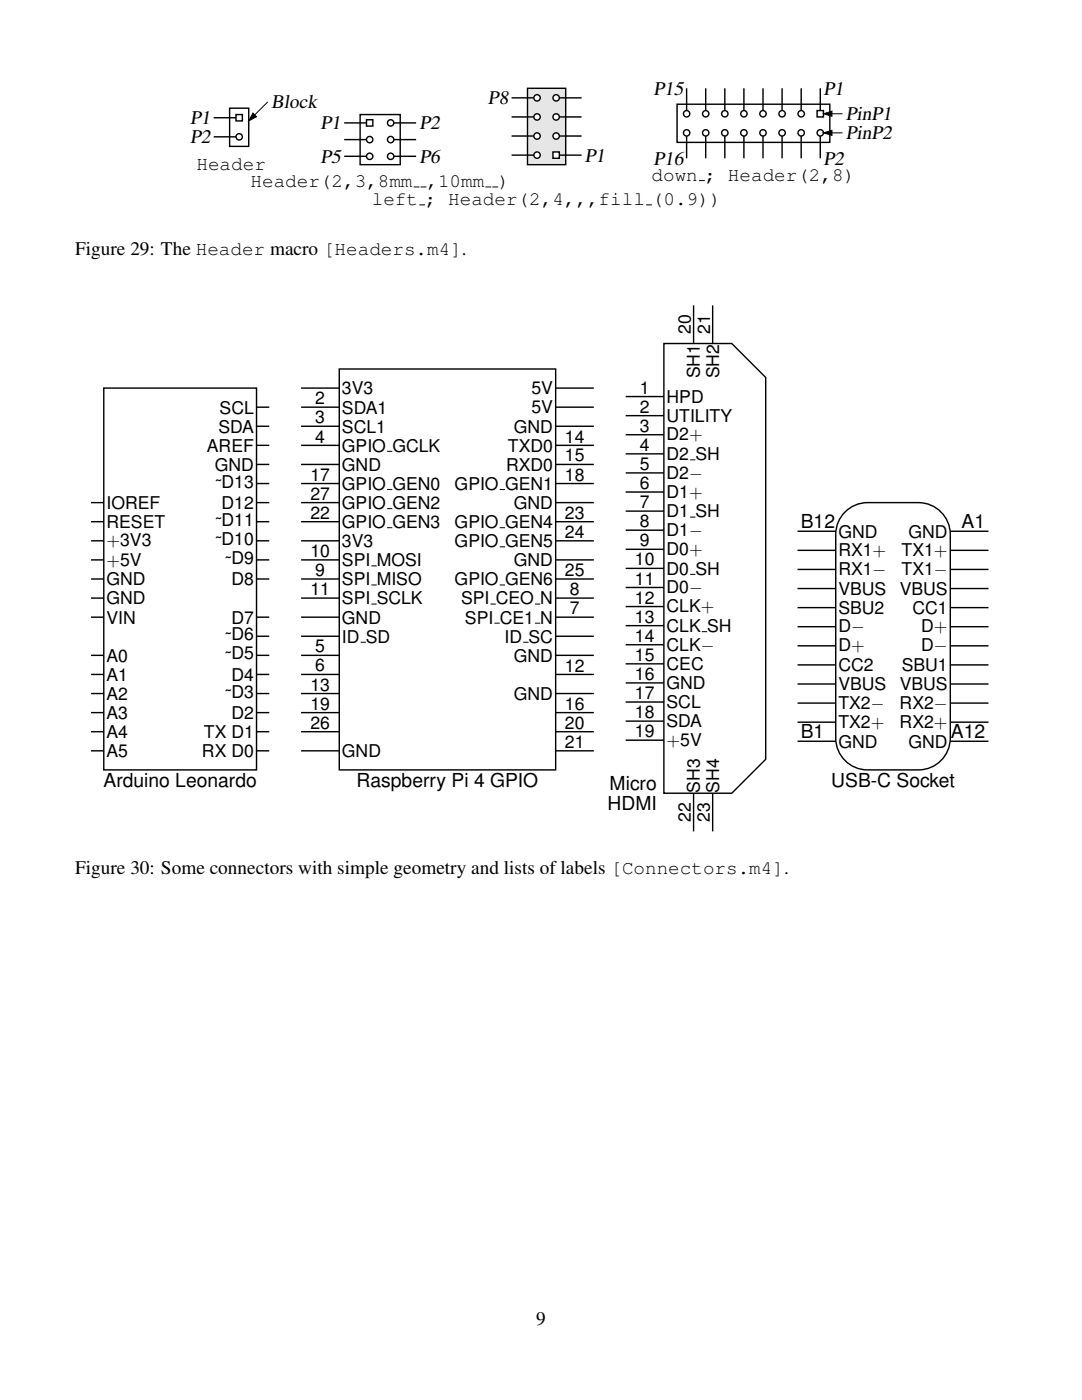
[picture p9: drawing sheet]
<svg xmlns="http://www.w3.org/2000/svg" width="216mm" height="279mm" viewBox="0 0 216 279" stroke-linecap="round" stroke-linejoin="round" font-family="sans-serif">
<path d="M42.6 23.5h5.1M45.8 21.6h3.8v7.6h-3.8z" fill="none" stroke="#000" stroke-width=".28"/>
<path d="M47.1 22.9h1.3v1.2h-1.3z" fill="#fff"/>
<path d="M42.6 27.3h5.1M47.1 22.9h1.3v1.2h-1.3z" fill="none" stroke="#000" stroke-width=".28"/>
<circle cx="47.7" cy="27.3" r=".63" fill="#fff" stroke="#000" stroke-width=".28"/>
<path d="M50.5 22.6l.7 .7-1.6 .8z" fill="#000" stroke="#000" stroke-width=".2"/>
<path d="M53.4 20.3l-3.6 3.7" fill="none" stroke="#000" stroke-width=".2"/>
<path d="M68.7 24.5h5.1M71.9 22.9h8v10h-8z" fill="none" stroke="#000" stroke-width=".28"/>
<path d="M73.1 23.9h1.3v1.3h-1.3z" fill="#fff"/>
<path d="M73.1 23.9h1.3v1.3h-1.3zM78 24.5h5" fill="none" stroke="#000" stroke-width=".28"/>
<circle cx="78" cy="24.5" r=".63" fill="#fff" stroke="#000" stroke-width=".28"/>
<path d="M68.7 27.9h5.1" fill="none" stroke="#000" stroke-width=".28"/>
<circle cx="73.8" cy="27.9" r=".63" fill="#fff" stroke="#000" stroke-width=".28"/>
<path d="M78 27.9h5" fill="none" stroke="#000" stroke-width=".28"/>
<circle cx="78" cy="27.9" r=".64" fill="#fff" stroke="#000" stroke-width=".28"/>
<path d="M68.7 31.2h5.1" fill="none" stroke="#000" stroke-width=".28"/>
<circle cx="73.8" cy="31.2" r=".63" fill="#fff" stroke="#000" stroke-width=".28"/>
<path d="M78 31.2h5" fill="none" stroke="#000" stroke-width=".28"/>
<circle cx="78" cy="31.2" r=".64" fill="#fff" stroke="#000" stroke-width=".28"/>
<path d="M82.6 37.3h1.1M83.9 37.3h1.2M96.9 37.3h1.1M98.3 37.3h1.1" fill="none" stroke="#000" stroke-width=".2"/>
<path d="M105.3 17.6h7.6v15.3h-7.6z" fill="#e6e6e6"/>
<path d="M105.3 17.6h7.6v15.3h-7.6zM111 31h5.1" fill="none" stroke="#000" stroke-width=".28"/>
<path d="M110.3 30.3h1.3v1.3h-1.3z" fill="#fff"/>
<path d="M102.1 31h5.1M110.3 30.3h1.3v1.3h-1.3z" fill="none" stroke="#000" stroke-width=".28"/>
<circle cx="107.2" cy="31" r=".64" fill="#fff" stroke="#000" stroke-width=".28"/>
<path d="M111 27.1h5.1" fill="none" stroke="#000" stroke-width=".28"/>
<circle cx="111" cy="27.1" r=".64" fill="#fff" stroke="#000" stroke-width=".28"/>
<path d="M102.1 27.1h5.1" fill="none" stroke="#000" stroke-width=".28"/>
<circle cx="107.2" cy="27.1" r=".64" fill="#fff" stroke="#000" stroke-width=".28"/>
<path d="M111 23.3h5.1" fill="none" stroke="#000" stroke-width=".28"/>
<circle cx="111" cy="23.3" r=".64" fill="#fff" stroke="#000" stroke-width=".28"/>
<path d="M102.1 23.3h5.1" fill="none" stroke="#000" stroke-width=".28"/>
<circle cx="107.2" cy="23.3" r=".64" fill="#fff" stroke="#000" stroke-width=".28"/>
<path d="M111 19.5h5.1" fill="none" stroke="#000" stroke-width=".28"/>
<circle cx="111" cy="19.5" r=".64" fill="#fff" stroke="#000" stroke-width=".28"/>
<path d="M102.1 19.5h5.1" fill="none" stroke="#000" stroke-width=".28"/>
<circle cx="107.2" cy="19.5" r=".64" fill="#fff" stroke="#000" stroke-width=".28"/>
<path d="M83.7 40.9h1.1M128.9 40.9h1.2" fill="none" stroke="#000" stroke-width=".2"/>
<path d="M163.7 17.6v5.1M135.1 20.8h30.5v7.6h-30.5z" fill="none" stroke="#000" stroke-width=".28"/>
<path d="M163 22.1h1.3v1.2h-1.3z" fill="#fff"/>
<path d="M163 22.1h1.3v1.2h-1.3zM163.7 26.5v5.1" fill="none" stroke="#000" stroke-width=".28"/>
<circle cx="163.7" cy="26.5" r=".64" fill="#fff" stroke="#000" stroke-width=".28"/>
<path d="M159.9 17.6v5.1" fill="none" stroke="#000" stroke-width=".28"/>
<circle cx="159.9" cy="22.7" r=".64" fill="#fff" stroke="#000" stroke-width=".28"/>
<path d="M159.9 26.5v5.1" fill="none" stroke="#000" stroke-width=".28"/>
<circle cx="159.9" cy="26.5" r=".64" fill="#fff" stroke="#000" stroke-width=".28"/>
<path d="M156.1 17.6v5.1" fill="none" stroke="#000" stroke-width=".28"/>
<circle cx="156.1" cy="22.7" r=".63" fill="#fff" stroke="#000" stroke-width=".28"/>
<path d="M156.1 26.5v5.1" fill="none" stroke="#000" stroke-width=".28"/>
<circle cx="156.1" cy="26.5" r=".63" fill="#fff" stroke="#000" stroke-width=".28"/>
<path d="M152.2 17.6v5.1" fill="none" stroke="#000" stroke-width=".28"/>
<circle cx="152.2" cy="22.7" r=".64" fill="#fff" stroke="#000" stroke-width=".28"/>
<path d="M152.2 26.5v5.1" fill="none" stroke="#000" stroke-width=".28"/>
<circle cx="152.2" cy="26.5" r=".64" fill="#fff" stroke="#000" stroke-width=".28"/>
<path d="M148.4 17.6v5.1" fill="none" stroke="#000" stroke-width=".28"/>
<circle cx="148.4" cy="22.7" r=".64" fill="#fff" stroke="#000" stroke-width=".28"/>
<path d="M148.4 26.5v5.1" fill="none" stroke="#000" stroke-width=".28"/>
<circle cx="148.4" cy="26.5" r=".64" fill="#fff" stroke="#000" stroke-width=".28"/>
<path d="M144.6 17.6v5.1" fill="none" stroke="#000" stroke-width=".28"/>
<circle cx="144.6" cy="22.7" r=".63" fill="#fff" stroke="#000" stroke-width=".28"/>
<path d="M144.6 26.5v5.1" fill="none" stroke="#000" stroke-width=".28"/>
<circle cx="144.6" cy="26.5" r=".63" fill="#fff" stroke="#000" stroke-width=".28"/>
<path d="M140.8 17.6v5.1" fill="none" stroke="#000" stroke-width=".28"/>
<circle cx="140.8" cy="22.7" r=".64" fill="#fff" stroke="#000" stroke-width=".28"/>
<path d="M140.8 26.5v5.1" fill="none" stroke="#000" stroke-width=".28"/>
<circle cx="140.8" cy="26.5" r=".64" fill="#fff" stroke="#000" stroke-width=".28"/>
<path d="M137 17.6v5.1" fill="none" stroke="#000" stroke-width=".28"/>
<circle cx="137" cy="22.7" r=".64" fill="#fff" stroke="#000" stroke-width=".28"/>
<path d="M137 26.5v5.1" fill="none" stroke="#000" stroke-width=".28"/>
<circle cx="137" cy="26.5" r=".64" fill="#fff" stroke="#000" stroke-width=".28"/>
<g fill="none" stroke="#000" stroke-width=".2">
<path d="M139.5 36h1.1M164.6 22.7h3.5M164.6 26.5h3.5M77.2 90.1h1.1M77.2 97.7h1.1M99.7 97.7h1.1M137.7 91.8h1.1M74.1 112.9h1.1M74.1 116.7h1.1M77.2 101.5h1.1M77.2 105.3h1.1M99.7 105.3h1.1"/>
<path d="M99.7 116.7h1.1M99.7 109.1h1.1M137.7 103.2h1.1M137.7 114.6h1.1M72 128.2h1M74.1 120.6h1.1M97.9 120.6h1M98.6 124.4h1.1M104.4 128.2h1.1M106.7 120.6h1.1M106.7 124.4h1.1M140.1 126.1h1"/>
</g>
<path d="M164.3 22.7l1.7-.5v1zM164.3 26.5l1.7-.5v1z" fill="#000" stroke="#000" stroke-width=".2"/>
<g fill="none" stroke="#000" stroke-width=".28">
<path d="M20.7 77.4h30.5v76.3h-30.5zM60.1 77.4h7.6M67.7 73.6h43.2v80.1h-43.2zM110.9 77.4h7.6M124.8 79.1h7.7M132.5 68.6h13.5l6.8 6.7v76.2l-6.8 6.8h-13.5zM138.4 60.9v7.7M142.2 60.9v7.7M51.2 81.3h2.5M51.2 85.1h2.5M51.2 88.9h2.5M51.2 92.7h2.5"/>
<path d="M51.2 96.5h2.5M60.1 81.3h7.6M60.1 85.1h7.6M60.1 88.9h7.6M60.1 92.7h7.6M60.1 96.5h7.6M110.9 81.3h7.6M110.9 85.1h7.6M110.9 88.9h7.6M110.9 92.7h7.6M110.9 96.5h7.6M124.8 83h7.7"/>
<path d="M124.8 86.8h7.7M124.8 90.6h7.7M124.8 94.4h7.7M124.8 98.2h7.7M18.2 100.3h2.5M18.2 104.1h2.5M18.2 107.9h2.5M18.2 111.7h2.5M18.2 115.5h2.5M18.2 119.4h2.5M51.2 100.3h2.5M51.2 104.1h2.5"/>
<path d="M51.2 107.9h2.5M51.2 111.7h2.5M51.2 115.5h2.5M60.1 100.3h7.6M60.1 104.1h7.6M60.1 107.9h7.6M60.1 111.7h7.6M60.1 115.5h7.6M60.1 119.4h7.6M110.9 100.3h7.6M110.9 104.1h7.6M110.9 107.9h7.6"/>
<path d="M110.9 111.7h7.6M110.9 115.5h7.6M110.9 119.4h7.6M124.8 102h7.7M124.8 105.8h7.7M124.8 109.6h7.7M124.8 113.4h7.7M124.8 117.2h7.7M159.1 106h7.7M159.1 109.8h7.7M159.1 113.6h7.7M159.1 117.5h7.7"/>
<path d="M168.6 102.2a6.3 6.3 0 0 1 4.5-1.9h10.2a6.4 6.4 0 0 1 6.3 6.4v40.6a6.4 6.4 0 0 1-6.3 6.4h-10.2a6.4 6.4 0 0 1-6.3-6.4v-40.6a6.3 6.3 0 0 1 1.8-4.5zM189.6 106h7.6M189.6 109.8h7.6M189.6 113.6h7.6M189.6 117.5h7.6M18.2 123.2h2.5M18.2 130.8h2.5M18.2 134.6h2.5M18.2 138.4h2.5M51.2 123.2h2.5M51.2 130.8h2.5M51.2 134.6h2.5"/>
<path d="M51.2 138.4h2.5M51.2 127h2.5M60.1 123.2h7.6M60.1 130.8h7.6M60.1 134.6h7.6M60.1 138.4h7.6M60.1 127h7.6M110.9 123.2h7.6M110.9 130.8h7.6M110.9 134.6h7.6M110.9 138.4h7.6M110.9 127h7.6"/>
<path d="M124.8 121.1h7.7M124.8 124.9h7.7M124.8 128.7h7.7M124.8 132.5h7.7M124.8 136.3h7.7M159.1 121.3h7.7M159.1 125.1h7.7M159.1 128.9h7.7M159.1 132.7h7.7M159.1 136.5h7.7M189.6 121.3h7.6M189.6 125.1h7.6"/>
<path d="M189.6 128.9h7.6M189.6 132.7h7.6M189.6 136.5h7.6M18.2 142.2h2.5M18.2 146h2.5M18.2 149.8h2.5M51.2 142.2h2.5M51.2 146h2.5M51.2 149.8h2.5M60.1 142.2h7.6M60.1 146h7.6M60.1 149.8h7.6"/>
<path d="M110.9 142.2h7.6M110.9 146h7.6M110.9 149.8h7.6M124.8 140.1h7.7M124.8 143.9h7.7M124.8 147.7h7.7M138.4 158.3v7.6M142.2 158.3v7.6M159.1 140.3h7.7M159.1 144.1h7.7M159.1 147.9h7.7M189.6 140.3h7.6"/>
<path d="M189.6 144.1h7.6M189.6 147.9h7.6"/>
</g>
<g font-size="3.8">
<text x="54.1" y="21.6">Block</text>
<text x="97.4" y="20.8">P8</text>
<text x="130.4" y="18.9">P15</text>
<text x="164.3" y="18.9">P1</text>
<text x="37.9" y="24.8">P1</text>
<text x="37.9" y="28.6">P2</text>
<text x="64" y="25.8">P1</text>
<text x="83.7" y="25.8">P2</text>
<text x="168.8" y="24">PinP1</text>
<text x="168.8" y="27.8">PinP2</text>
<text x="39.2" y="33.9">Header</text>
<text x="64" y="32.5">P5</text>
<text x="83.7" y="32.5">P6</text>
<text x="116.7" y="32.3">P1</text>
<text x="130.4" y="32.9">P16</text>
<text x="164.3" y="32.9">P2</text>
<text x="50" y="37.4">Header(2,3,8mm</text>
<text x="74.2" y="41">left ; Header(2,4,,,fill (0.9))</text>
<text x="85.1" y="37.4">,10mm</text>
<text x="99.4" y="37.4">)</text>
<text x="130" y="36.1">down ; Header(2,8)</text>
<text x="15" y="51">Figure 29: The Header macro [Headers.m4].</text>
<text x="159.8" y="105.4">B12</text>
<text x="191.9" y="105.4">A1</text>
<text x="159.8" y="147.3">B1</text>
<text x="189.7" y="147.3">A12</text>
<text x="20.7" y="157.1">Arduino Leonardo</text>
<text x="71.2" y="157.1">Raspberry Pi 4 GPIO</text>
<text x="121.2" y="161.6">HDMI</text>
<text x="121.7" y="157.7">Micro</text>
<text x="165.9" y="157.1">USB-C Socket</text>
<text x="15" y="174.4">Figure 30: Some connectors with simple geometry and lists of labels [Connectors.m4].</text>
<text x="107" y="264.4">9</text>
</g>
<g font-size="3.5">
<text x="137.8" y="66.7" transform="rotate(-90 137.8 66.7)">20</text>
<text x="141.7" y="66.7" transform="rotate(-90 141.7 66.7)">21</text>
<text x="139.7" y="75.5" transform="rotate(-90 139.7 75.5)">SH1</text>
<text x="143.5" y="75.5" transform="rotate(-90 143.5 75.5)">SH2</text>
<text x="43.8" y="82.5">SCL</text>
<text x="62.9" y="80.7">2</text>
<text x="68.2" y="78.7">3V3</text>
<text x="68.2" y="82.5">SDA1</text>
<text x="106" y="78.7">5V</text>
<text x="106" y="82.5">5V</text>
<text x="127.7" y="78.6">1</text>
<text x="127.7" y="82.4">2</text>
<text x="133" y="80.4">HPD</text>
<text x="43.6" y="86.3">SDA</text>
<text x="62.9" y="84.5">3</text>
<text x="62.9" y="88.3">4</text>
<text x="68.2" y="86.3">SCL1</text>
<text x="102.5" y="86.3">GND</text>
<text x="112.7" y="88.3">14</text>
<text x="127.7" y="86.2">3</text>
<text x="133" y="84.2">UTILITY</text>
<text x="133" y="87.9">D2+</text>
<text x="41.3" y="90.1">AREF</text>
<text x="42.8" y="94">GND</text>
<text x="61.9" y="96">17</text>
<text x="68.2" y="90.1">GPIO GCLK</text>
<text x="68.2" y="94">GND</text>
<text x="101" y="93.9">RXD0</text>
<text x="101.4" y="90.1">TXD0</text>
<text x="112.7" y="95.9">18</text>
<text x="112.7" y="92.1">15</text>
<text x="127.7" y="93.8">5</text>
<text x="127.7" y="90">4</text>
<text x="133" y="91.8">D2 SH</text>
<text x="133" y="95.5">D2−</text>
<text x="21.2" y="101.6">IOREF</text>
<text x="43" y="98.2">˜</text>
<text x="44.2" y="97.3">D13</text>
<text x="44.2" y="101.6">D12</text>
<text x="61.9" y="99.8">27</text>
<text x="68.2" y="97.8">GPIO GEN0</text>
<text x="68.2" y="101.6">GPIO GEN2</text>
<text x="90.7" y="97.8">GPIO GEN1</text>
<text x="102.5" y="101.6">GND</text>
<text x="127.7" y="97.6">6</text>
<text x="127.7" y="101.5">7</text>
<text x="133" y="99.3">D1+</text>
<text x="21.2" y="105.4">RESET</text>
<text x="43" y="105.8">˜</text>
<text x="44.2" y="104.9">D11</text>
<text x="61.9" y="103.6">22</text>
<text x="68.2" y="105.4">GPIO GEN3</text>
<text x="90.7" y="105.4">GPIO GEN4</text>
<text x="112.7" y="103.5">23</text>
<text x="112.7" y="107.4">24</text>
<text x="127.7" y="105.2">8</text>
<text x="133" y="103.3">D1 SH</text>
<text x="133" y="106.9">D1−</text>
<text x="167.3" y="107.3">GND</text>
<text x="181.3" y="107.3">GND</text>
<text x="21.2" y="109.1">+3V3</text>
<text x="21.2" y="112.9">+5V</text>
<text x="43" y="109.7">˜</text>
<text x="44.2" y="108.7">D10</text>
<text x="45" y="113.5">˜</text>
<text x="46.2" y="112.6">D9</text>
<text x="61.9" y="111.1">10</text>
<text x="68.2" y="109.2">3V3</text>
<text x="68.2" y="113">SPI MOSI</text>
<text x="90.7" y="109.2">GPIO GEN5</text>
<text x="102.5" y="113">GND</text>
<text x="126.7" y="112.8">10</text>
<text x="127.7" y="109">9</text>
<text x="133" y="110.7">D0+</text>
<text x="167.3" y="111">RX1+</text>
<text x="179.9" y="111">TX1+</text>
<text x="21.2" y="116.8">GND</text>
<text x="46.2" y="116.8">D8</text>
<text x="61.9" y="118.8">11</text>
<text x="62.9" y="115">9</text>
<text x="68.2" y="116.8">SPI MISO</text>
<text x="90.7" y="116.8">GPIO GEN6</text>
<text x="112.7" y="115">25</text>
<text x="113.7" y="118.8">8</text>
<text x="126.7" y="116.7">11</text>
<text x="133" y="114.7">D0 SH</text>
<text x="133" y="118.4">D0−</text>
<text x="167.3" y="114.8">RX1−</text>
<text x="167.3" y="118.7">VBUS</text>
<text x="179.5" y="118.7">VBUS</text>
<text x="179.9" y="114.8">TX1−</text>
<text x="21.2" y="120.6">GND</text>
<text x="21.2" y="124.4">VIN</text>
<text x="46.2" y="124.4">D7</text>
<text x="68.2" y="120.6">SPI SCLK</text>
<text x="68.2" y="124.4">GND</text>
<text x="92" y="120.6">SPI CEO N</text>
<text x="92.8" y="124.4">SPI CE1 N</text>
<text x="113.7" y="122.6">7</text>
<text x="126.7" y="124.3">13</text>
<text x="126.7" y="120.5">12</text>
<text x="133" y="122.2">CLK+</text>
<text x="167.3" y="122.5">SBU2</text>
<text x="182.1" y="122.5">CC1</text>
<text x="45" y="128.7">˜</text>
<text x="46.2" y="127.8">D6</text>
<text x="46.2" y="131.6">D5</text>
<text x="62.9" y="130.2">5</text>
<text x="68.2" y="128.2">ID SD</text>
<text x="100.7" y="128.2">ID SC</text>
<text x="126.7" y="131.9">15</text>
<text x="126.7" y="128.1">14</text>
<text x="133" y="126.1">CLK SH</text>
<text x="133" y="129.8">CLK−</text>
<text x="167.3" y="126.2">D−</text>
<text x="167.3" y="130">D+</text>
<text x="183.8" y="126.2">D+</text>
<text x="183.8" y="130">D−</text>
<text x="21.2" y="132">A0</text>
<text x="21.2" y="135.9">A1</text>
<text x="45" y="132.5">˜</text>
<text x="46.2" y="135.9">D4</text>
<text x="61.9" y="137.8">13</text>
<text x="62.9" y="134">6</text>
<text x="102.5" y="132.1">GND</text>
<text x="112.7" y="134.1">12</text>
<text x="126.7" y="135.7">16</text>
<text x="133" y="133.7">CEC</text>
<text x="133" y="137.6">GND</text>
<text x="167.3" y="134">CC2</text>
<text x="167.3" y="137.8">VBUS</text>
<text x="179.5" y="137.8">VBUS</text>
<text x="179.9" y="134">SBU1</text>
<text x="21.2" y="139.7">A2</text>
<text x="21.2" y="143.5">A3</text>
<text x="45" y="140.1">˜</text>
<text x="46.2" y="143.5">D2</text>
<text x="46.2" y="139.2">D3</text>
<text x="61.9" y="141.6">19</text>
<text x="102.5" y="139.7">GND</text>
<text x="112.7" y="141.6">16</text>
<text x="126.7" y="139.6">17</text>
<text x="126.7" y="143.3">18</text>
<text x="133" y="141.4">SCL</text>
<text x="167.3" y="141.4">TX2−</text>
<text x="179.5" y="141.4">RX2−</text>
<text x="21.2" y="147.3">A4</text>
<text x="40.7" y="147.3">TX D1</text>
<text x="61.9" y="145.4">26</text>
<text x="112.7" y="145.4">20</text>
<text x="112.7" y="149.3">21</text>
<text x="126.7" y="147.1">19</text>
<text x="133" y="145.2">SDA</text>
<text x="133" y="148.8">+5V</text>
<text x="167.3" y="145.2">TX2+</text>
<text x="167.3" y="149.2">GND</text>
<text x="179.5" y="145.2">RX2+</text>
<text x="181.3" y="149.2">GND</text>
<text x="21.2" y="151.1">A5</text>
<text x="40.3" y="151.1">RX D0</text>
<text x="68.2" y="151.1">GND</text>
<text x="139.7" y="158.2" transform="rotate(-90 139.7 158.2)">SH3</text>
<text x="143.5" y="158.2" transform="rotate(-90 143.5 158.2)">SH4</text>
<text x="137.9" y="164.1" transform="rotate(-90 137.9 164.1)">22</text>
<text x="141.6" y="164.1" transform="rotate(-90 141.6 164.1)">23</text>
</g>
</svg>
